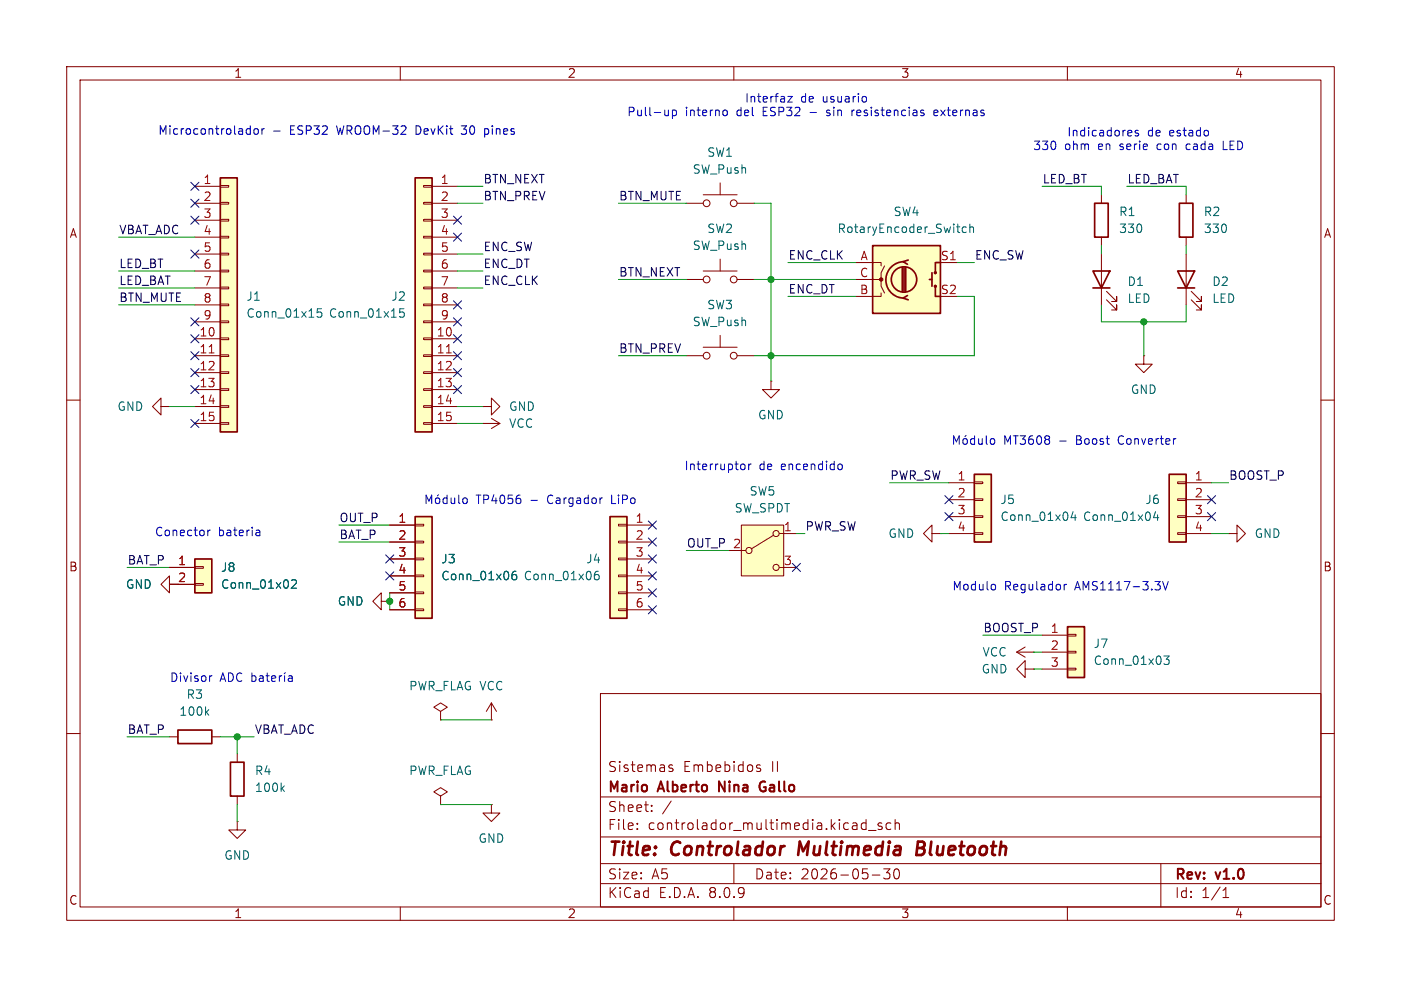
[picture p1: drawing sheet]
<svg xmlns="http://www.w3.org/2000/svg" width="210mm" height="148mm" viewBox="0 0 210 148" stroke-linecap="round" stroke-linejoin="round" font-family="sans-serif">
<g fill="none" stroke="#840000" stroke-width=".15">
<path d="M10 10h190v128h-190zM12 12h186v124h-186zM60 10v2M110 10v2M160 10v2M10 60h2M72.4 61h1.3v-1.3l1.2 1.3-1.2 1.2v-1.2M72.4 61h.1M72.4 63.5h.1M72.4 63.5h2.5M73.7 62.7l1.2 .8M74.9 63.5l-1.2 .8"/>
<path d="M198 60h2M10 110h2M90 104h108v32h-108zM90 119.5h108M100.3 115v.1l.5 .2 .1 .1-.2 .3-.4-.1M100.8 114.8l-.3-.1-.2 .2M113.5 115.1l.5 .2v.2l-.2 .2-.4-.1M113.5 114.8h.5M198 110h2M35.6 123.2v1.3h1.2l-1.2 1.2-1.3-1.2h1.3M35.6 123.2h.1M60 136v2"/>
<path d="M90 132.5h108M90 129.5h108M90 125.5h108M95.5 124.2v.2M95.5 123.5v.1M97.7 121.5v.2M97.7 120.8v.1M100.6 120.1l-1.3 1.9M110 136v2M110 129.5v3M129.2 124.3h.6M129.2 123.5h.6"/>
<path d="M129.8 122.9v1.5M130.2 124.5h1.1M130.8 131.2h1.1M132.2 123.5l-.4-.1-.2 .2 .1 .2 .5 .2v.3h-.6M132.5 130.3h.9l-.5 .6a.41 .41 0 0 1 .5 .2v.4l-.1 .2-.6 .1-.2-.2M133.5 123.5l-.4-.1-.3 .3v.4l.2 .2h.5M134.1 130.4l.4-.1a.94 .94 0 0 1 0 1.5h-.2a.91 .91 0 0 1-.2-1.4zM134.2 123.5a.37 .37 0 0 1 .6 .1v.8M134.2 122.9v1.5M160 136v2M174 129.5v6.5M183.3 134.6h.9"/>
<path d="M183.3 133.5l.5-.4v1.5"/>
</g>
<path d="M119.9 126.2l-.3 2M137.5 127.2h.7M138.2 127.2l.2 .1M138.3 126.2h-.7l-.2 2 .9-.1M138.4 127.1l-.2 .1" fill="none" stroke="#840000" stroke-width=".4"/>
<path d="M107.8 118.7v-1.5l.8 1.5M114.5 118h.3M114.6 117.2a.75 .75 0 0 0-.8 .7 .75 .75 0 0 0 .7 .8l.2-.1" fill="none" stroke="#840000" stroke-width=".3"/>
<path d="M175.3 71.1h2.5v10.2h-2.5z" fill="#ffffc2"/>
<g fill="none" stroke="#840000" stroke-width=".15">
<path d="M165.1 38.1v7.6M165.9 45l1.5 1.5v-.8v.8h-.8M165.9 43.7l1.5 1.5v-.7v.7h-.8M171.4 53.3v1.3h1.3l-1.3 1.3-1.2-1.3h1.2M171.4 53.3h.1M176.5 79.9h1.3v.2h-1.3zM176.5 77.3h1.3v.3h-1.3zM176.5 74.8h1.3v.3h-1.3zM176.5 72.3h1.3v.2h-1.3zM177.8 72.4h3.8M177.8 74.9h3.8M177.8 77.5h3.8"/>
<path d="M177.8 80h3.8M184.1 80h1.3v-1.3l1.3 1.3-1.3 1.3v-1.3M184.1 80h.1"/>
</g>
<path d="M163.8 40.6h2.6l-1.3 2.6zM163.8 43.2h2.6M175.3 71.1h2.5v10.2h-2.5z" fill="none" stroke="#840000" stroke-width=".25"/>
<path d="M173.2 76.7l-.3 .9h.8M173.5 77.2v.8" fill="none" stroke="#006464" stroke-width=".15"/>
<path d="M91.4 77.5h2.6v15.2h-2.6z" fill="#ffffc2"/>
<path d="M92.7 78.6h1.3v.3h-1.3zM94 78.7h3.8M92.7 91.3h1.3v.3h-1.3zM92.7 88.8h1.3v.2h-1.3zM92.7 86.2h1.3v.3h-1.3zM92.7 83.7h1.3v.2h-1.3zM92.7 81.2h1.3v.2h-1.3zM94 81.3h3.8M94 83.8h3.8M94 86.4h3.8M94 88.9h3.8M94 91.4h3.8" fill="none" stroke="#840000" stroke-width=".15"/>
<path d="M91.4 77.5h2.6v15.2h-2.6z" fill="none" stroke="#840000" stroke-width=".25"/>
<path d="M89.7 85.7a.5 .5 0 0 0-.6 .5v.5l.1 .2h.4l.2-.1v-.4l-.1-.2h-.4l-.2 .2" fill="none" stroke="#006464" stroke-width=".15"/>
<path d="M62.2 77.5h2.6v15.2h-2.6z" fill="#ffffc2"/>
<g fill="none" stroke="#840000" stroke-width=".15">
<path d="M107.9 38.9v1.7M102.9 41.9h2.5M105.4 40.6h5.1M110.5 41.9h2.5M58.4 78.7h3.8M62.2 78.6h1.3v.3h-1.3zM57.1 90.2v-1.3l-1.2 1.3 1.2 1.2v-1.2h1.3M58.4 90.2h.1M58.4 81.3h3.8M58.4 83.8h3.8M58.4 86.4h3.8M58.4 88.9h3.8"/>
<path d="M58.4 91.4h3.8M62.2 91.3h1.3v.3h-1.3zM62.2 88.8h1.3v.2h-1.3zM62.2 86.2h1.3v.3h-1.3zM62.2 83.7h1.3v.2h-1.3zM62.2 81.2h1.3v.2h-1.3zM25.4 110.5h1.3M31.7 110.5h1.3"/>
<circle cx="105.9" cy="41.9" r=".51"/>
<circle cx="110" cy="41.9" r=".51"/>
</g>
<path d="M62.2 77.5h2.6v15.2h-2.6zM26.7 109.5h5v2h-5z" fill="none" stroke="#840000" stroke-width=".25"/>
<path d="M77.3 85.7a.5 .5 0 0 0-.6 .5v.5l.2 .2h.3l.2-.1 .1-.4-.2-.2h-.3l-.3 .2M30.9 106.8l.4 .5M31.3 106.4l-.5 .5" fill="none" stroke="#006464" stroke-width=".15"/>
<path d="M130.8 36.8h10.2v10.2h-10.2z" fill="#ffffc2"/>
<g fill="none" stroke="#840000" stroke-width=".25">
<path d="M130.8 36.8h10.2v10.2h-10.2zM135.5 39.2a2.73 2.73 0 0 0-2.7 2.8 2.73 2.73 0 0 0 2.7 2.7M136.1 39l-.7 .2 .6 .4M141 39.4h-.8v1.5M135.3 40.1v3.6M135.5 40.1v3.6M135.8 40.1v3.6M136 44.3l-.6 .4 .7 .3M139.3 41.9h.4M139.7 40.9v2M140.2 42.9v1.6h.8M34.5 114.3h2.1v5.1h-2.1z"/>
<circle cx="135.5" cy="41.9" r="1.9"/>
<circle cx="140.2" cy="42.9" r=".13"/>
<circle cx="140.2" cy="40.9" r=".13"/>
</g>
<circle cx="132.1" cy="41.9" r=".25" fill="#840000" stroke="#840000" stroke-width=".15"/>
<g fill="none" stroke="#840000" stroke-width=".15">
<path d="M128.3 39.4h3.8v.5M132.6 39.9l-.5 1v1h-.5M141 39.4h2.5M128.3 41.9h3.8v1l.5 1M132.1 43.9v.6h-3.8M24.1 61v-1.3l-1.2 1.3 1.2 1.2v-1.2h1.3M25.4 61h.1M35.6 113v1.3M35.6 119.4v1.3M66 119.4l1.1-.7-1.1-.6-1 .6 1 .7v1.3M66 106.7l1.1-.7-1.1-.6-1 .6 1 .7v1.3M66 108h.1"/>
<path d="M73.7 108h.1M73.7 105.4l-.8 1.3M73.7 105.4v2.6M73.7 105.4l.7 1.3M66 120.7h.1M73.7 120.7v1.2h1.2l-1.2 1.3-1.3-1.3h1.3M73.7 120.7h.1"/>
</g>
<path d="M144.8 34.1l-.3-.1-.3 .3v.3l.2 .2h.4M145.4 34.1l.2-.1 .3 .1v.8M145.4 33.6v1.3M42.3 118.2l.3 .5M42.6 117.8l-.5 .5" fill="none" stroke="#006464" stroke-width=".15"/>
<path d="M111.1 78.7h6.4v7.7h-6.4z" fill="#ffffc2"/>
<g fill="none" stroke="#840000" stroke-width=".15">
<path d="M111.1 78.7h6.4v7.7h-6.4zM25.4 87.6v-1.2l-1.3 1.2 1.3 1.3v-1.3h1.3M109.2 82.6h2.6M116 80.3l-3.4 2M116.8 80h2.6M116.8 85.1h2.6"/>
<circle cx="112.3" cy="82.6" r=".46"/>
<circle cx="116.3" cy="80" r=".46"/>
<circle cx="116.3" cy="85.1" r=".46"/>
</g>
<path d="M29.2 83.8h2.5v5.1h-2.5z" fill="#ffffc2"/>
<g fill="none" stroke="#840000" stroke-width=".15">
<path d="M102.9 30.5h2.5M105.4 29.2h5.1M107.9 27.4v1.8M110.5 30.5h2.5M165.1 29.2v1.3M165.1 35.6v1.2M102.9 53.3h2.5M105.4 52.1h5.1M107.9 50.3v1.8M110.5 53.3h2.5M115.6 57.2v1.2h1.2l-1.2 1.3-1.3-1.3h1.3M115.6 57.2h.1"/>
<path d="M25.4 85.1h3.8M25.4 87.6h3.8M29.2 87.5h1.3v.3h-1.3zM29.2 85h1.3v.2h-1.3zM139.7 80v-1.3l-1.3 1.3 1.3 1.3v-1.3h1.3M141 80h.1"/>
<circle cx="105.9" cy="30.5" r=".51"/>
<circle cx="110" cy="30.5" r=".51"/>
<circle cx="105.9" cy="53.3" r=".51"/>
<circle cx="110" cy="53.3" r=".51"/>
</g>
<path d="M164.1 30.5h2v5.1h-2zM29.2 83.8h2.5v5.1h-2.5z" fill="none" stroke="#840000" stroke-width=".25"/>
<path d="M43.7 87.1l.5-.2 .2 .2v.2l-.7 .9h.7" fill="none" stroke="#006464" stroke-width=".15"/>
<path d="M160 94h2.6v7.6h-2.6z" fill="#ffffc2"/>
<path d="M152.4 97.8h2.5M152.4 97.8l1.3 .8M153.7 97l-1.3 .8M154.9 97.8h.1M156.2 95.3h3.8M156.2 97.8h3.8M160 97.7h1.3v.2h-1.3zM160 95.1h1.3v.3h-1.3zM153.7 100.3v-1.2l-1.3 1.2 1.3 1.3v-1.3h1.2M154.9 100.3h.1M156.2 100.3h3.8M160 100.2h1.3v.3h-1.3z" fill="none" stroke="#840000" stroke-width=".15"/>
<path d="M160 94h2.6v7.6h-2.6z" fill="none" stroke="#840000" stroke-width=".25"/>
<path d="M174.5 98.4h.7l-.4 .5 .4 .1v.5l-.2 .1h-.4l-.1-.1" fill="none" stroke="#006464" stroke-width=".15"/>
<path d="M146 71.1h2.6v10.2h-2.6z" fill="#ffffc2"/>
<path d="M142.2 72.4h3.8M142.2 74.9h3.8M142.2 77.5h3.8M146 79.9h1.3v.2h-1.3zM146 77.3h1.3v.3h-1.3zM146 74.8h1.3v.3h-1.3zM146 72.3h1.3v.2h-1.3zM142.2 80h3.8" fill="none" stroke="#840000" stroke-width=".15"/>
<path d="M146 71.1h2.6v10.2h-2.6z" fill="none" stroke="#840000" stroke-width=".25"/>
<path d="M160.9 76.7l-.3 .9h.7M161.2 77.2v.8" fill="none" stroke="#006464" stroke-width=".15"/>
<path d="M33 26.7h2.6v38.1h-2.6z" fill="#ffffc2"/>
<g fill="none" stroke="#840000" stroke-width=".15">
<path d="M29.2 27.9h3.8M29.2 30.5h3.8M29.2 33h3.8M29.2 35.6h3.8M29.2 38.1h3.8M33 38h1.3v.2h-1.3zM33 35.4h1.3v.3h-1.3zM33 32.9h1.3v.2h-1.3zM33 30.4h1.3v.2h-1.3zM33 27.8h1.3v.3h-1.3zM29.2 50.8h3.8M29.2 53.3h3.8"/>
<path d="M29.2 55.9h3.8M29.2 58.4h3.8M29.2 40.6h3.8M29.2 43.2h3.8M29.2 45.7h3.8M29.2 48.3h3.8M33 58.3h1.3v.2h-1.3zM33 55.8h1.3v.2h-1.3zM33 53.2h1.3v.3h-1.3zM33 50.7h1.3v.2h-1.3zM33 48.1h1.3v.3h-1.3zM33 45.6h1.3v.2h-1.3z"/>
<path d="M33 43.1h1.3v.2h-1.3zM33 40.5h1.3v.3h-1.3zM29.2 61h3.8M29.2 63.5h3.8M33 63.4h1.3v.2h-1.3zM33 60.8h1.3v.3h-1.3z"/>
</g>
<path d="M33 26.7h2.6v38.1h-2.6z" fill="none" stroke="#840000" stroke-width=".25"/>
<path d="M31.4 52.9h.7" fill="none" stroke="#a90000" stroke-width=".15"/>
<path d="M48.2 46.3h-.6l-.1 .6 .2-.1h.4l.1 .2v.4l-.2 .2-.5-.2" fill="none" stroke="#006464" stroke-width=".15"/>
<path d="M62.2 26.7h2.6v38.1h-2.6z" fill="#ffffc2"/>
<g fill="none" stroke="#840000" stroke-width=".15">
<path d="M63.5 38h1.3v.2h-1.3zM63.5 35.4h1.3v.3h-1.3zM63.5 32.9h1.3v.2h-1.3zM63.5 30.4h1.3v.2h-1.3zM63.5 27.8h1.3v.3h-1.3zM64.8 27.9h3.8M64.8 30.5h3.8M64.8 33h3.8M64.8 35.6h3.8M64.8 38.1h3.8M177.8 29.2v1.3M177.8 35.6v1.2"/>
<path d="M177.8 38.1v7.6M63.5 58.3h1.3v.2h-1.3zM63.5 55.8h1.3v.2h-1.3zM63.5 53.2h1.3v.3h-1.3zM63.5 50.7h1.3v.2h-1.3zM63.5 48.1h1.3v.3h-1.3zM63.5 45.6h1.3v.2h-1.3zM63.5 43.1h1.3v.2h-1.3zM63.5 40.5h1.3v.3h-1.3zM64.8 50.8h3.8M64.8 53.3h3.8M64.8 55.9h3.8"/>
<path d="M64.8 58.4h3.8M64.8 40.6h3.8M64.8 43.2h3.8M64.8 45.7h3.8M64.8 48.3h3.8M178.6 45l1.5 1.5v-.8v.8h-.8M178.6 43.7l1.5 1.5v-.7v.7h-.8M58.4 78.7h3.8M63.5 63.4h1.3v.2h-1.3zM63.5 60.8h1.3v.3h-1.3zM64.8 61h3.8M64.8 63.5h3.8"/>
<path d="M25.4 85.1h3.8M25.4 87.6h3.8M58.4 90.2h.1M58.4 81.3h3.8M58.4 83.8h3.8M58.4 86.4h3.8M58.4 88.9h3.8M58.4 91.4h3.8"/>
</g>
<path d="M62.2 26.7h2.6v38.1h-2.6zM176.8 30.5h2v5.1h-2zM176.5 40.6h2.6l-1.3 2.6zM176.5 43.2h2.6" fill="none" stroke="#840000" stroke-width=".25"/>
<path d="M66.9 52.9h.7" fill="none" stroke="#a90000" stroke-width=".15"/>
<path d="M60.5 46.3h-.6v.6l.2-.1h.4l.1 .2-.1 .4-.1 .2-.5-.2M43.7 87.1l.5-.2 .2 .2v.2l-.7 .9h.7M77.3 85.7a.5 .5 0 0 0-.6 .5v.5l.2 .2h.3l.2-.1 .1-.4-.2-.2h-.3l-.3 .2" fill="none" stroke="#006464" stroke-width=".15"/>
<g fill="none" stroke="#0000c2" stroke-width=".15">
<path d="M100.2 16.5v.9M100.2 17.2l-.4 .2M100.8 16.6l.4-.1 .2 .2v.4l-.1 .2h-.5M100.8 16.5v1.3M108.6 16.5l.3 .1 .1 .1v.5l-.4 .2M118.1 14.5h.7l-.7 .8h.7M123.9 17.3l.1 .1M124.1 16.5l-.2 .2 .2 .2M127.7 16.5v.9M128.1 16.5l-.3 .1-.1 .1M129.8 14.5l.1 .2v.4l-.1 .1M138.4 16.9l.1 .2-.1 .3"/>
<path d="M138.4 16.5l.1 .1M140.5 16.6l-.3-.1-.2 .2v.6h.5M140.6 16.8l-.6 .1M169.5 19.5l.2 .3-.6 .2M170.6 19.6l-.3-.1-.2 .2 .1 .2 .4 .1v.3h-.5M169.6 20.3l-.1 .1M178 21.6l-.2 .2v.4l.2 .2M183.4 21.2v1.2h.6M31.2 79.5v.8M31.5 79.5l-.2 .1-.1 .1M38.5 79.5l.4 .1 .1 .7M39 79.8l-.5 .1"/>
<path d="M63.9 75.5v-1.3l.4 1 .4-1v1.3M65.3 74.8l.2-.1 .4 .1v.5l-.1 .2h-.3l-.2-.1zM65.7 74.2l-.1 .2M67 74.7h-.3l-.3 .2v.4l.1 .2h.5M67 74.2v1.3M67.6 74.7l.1 .8h.3l.2-.1M68.2 74.7v.8M68.8 74.2v1.1l.1 .2M69.4 74.8l.2-.1 .4 .1v.5l-.1 .2h-.3l-.2-.1zM111.3 69.6h.3l.1 .2-.1 .5-.3 .1M112.2 69.6v.8M112.6 69.6h-.3l-.1 .2"/>
<path d="M125.8 69.6h.3l.2 .2-.1 .5-.4 .1M142.9 66.6v-1.2l.5 .9 .4-.9v1.2M144.4 65.9l.2-.1 .3 .1 .1 .5-.1 .2h-.3l-.2-.1zM144.8 65.3l-.2 .2M146.1 65.8h-.4l-.2 .2v.4l.1 .2h.5M146.1 65.4v1.2M146.7 65.8l.1 .8h.3l.1-.1M147.2 65.8v.8M147.8 65.4v1l.2 .2M148.5 65.9l.2-.1 .3 .1 .1 .5-.1 .2h-.3l-.2-.1zM39 80.3h-.5M149 87.6l.2 .3v.3l-.2 .3"/>
<path d="M159.5 87.6v.9M159.9 87.6l-.3 .1-.1 .2M173.1 87.2h.8l-.4 .5M173.9 87.8v.5M174.3 87.2l.4 1.3 .4-1.3M31.4 101.3v.9M31.8 101.3l-.3 .1-.1 .2M33 102.2l.4-1.3 .4 1.3M33.1 101.8h.6M34.3 100.9a.64 .64 0 0 1 .7 .6 .64 .64 0 0 1-.7 .7zM36.2 101a.51 .51 0 0 0-.6 0 .51 .51 0 0 0-.1 .6 .48 .48 0 0 0 .2 .5 .48 .48 0 0 0 .5 0M37.8 101.4l.3-.1 .3 .3v.3l-.2 .2h-.4"/>
<path d="M37.8 100.9v1.3M38.9 101.4h.5l.1 .8M39.5 101.6l-.5 .1a.25 .25 0 0 0-.2 .2 .25 .25 0 0 0 .2 .3l.5-.1M39.9 101.3h.5M40.1 100.9v1.1l.3 .2M40.7 101.8l.6-.2v-.2l-.4-.1-.2 .2 .1 .6h.5M41.9 101.3v.9M42.2 101.3l-.2 .1-.1 .2M42.7 101.3v.9M42.8 100.9l-.2 .1M43.3 101.4h.4l.1 .8M43.8 101.6l-.4 .1a.25 .25 0 0 0-.2 .2 .25 .25 0 0 0 .2 .3l.4-.1"/>
</g>
<g fill="none" stroke="#0000c2" stroke-width=".16">
<path d="M37.4 19.3l.1 .1M37.5 18.9v1.2M38.2 19.4l.3-.1 .2 .2v.4l-.2 .2h-.3l-.1-.2v-.4zM39.3 19.3v.8M39.6 19.3l-.2 .1-.1 .1M41 19.7h1M62.7 18.9h-.3v1.2h.3M69.1 18.9h.8M72.6 19.4h.5M72.6 19.3v1.3M37.5 20.1h-.1M69.1 20l.2 .1h.4"/>
<path d="M72.6 20.1h.5"/>
</g>
<g fill="none" stroke="#009600" stroke-width=".15">
<path d="M17.8 35.6h11.4M68.6 27.9h3.8M68.6 30.5h3.8M68.6 38.1h3.8M92.7 30.5h10.2M113 30.5h2.6v26.7M118.1 39.4h10.2M143.5 39.4h2.5M156.2 27.9h8.9v1.3M165.1 36.8v1.3M168.9 27.9h8.9v1.3M177.8 36.8v1.3"/>
<path d="M17.8 43.2h11.4M17.8 40.6h11.4M17.8 45.7h11.4M68.6 43.2h3.8M68.6 40.6h3.8M92.7 41.9h10.2M92.7 53.3h10.2M113 41.9h15.3M118.1 44.5h10.2M143.5 44.5h2.5v8.8h-33M165.1 45.7v2.6h12.7v-2.6M171.4 48.3v5"/>
<path d="M25.4 61h3.8M50.8 78.7h7.6M68.6 61h3.8M68.6 63.5h3.8M133.3 72.4h8.9M181.6 72.4h2.5M19 85.1h6.4M25.4 87.6h1.3M50.8 81.3h7.6M58.4 88.9v2.5M102.9 82.6h6.3M119.4 80h1.2"/>
<path d="M141 80h1.2M147.3 95.3h8.9M154.9 97.8h1.3M181.6 80h2.5M19 110.5h6.4M33 110.5h5.1M35.6 110.5v2.5M66 108h7.7M154.9 100.3h1.3M35.6 120.7v2.5M66 120.7h7.7"/>
</g>
<g fill="none" stroke="#000084" stroke-width=".15">
<path d="M28.6 32.4l1.2 1.2M28.6 37.5l1.2 1.2M28.6 27.3l1.2 1.2M28.6 29.9l1.2 1.2M29.8 32.4l-1.2 1.2M29.8 37.5l-1.2 1.2M29.8 27.3l-1.2 1.2M29.8 29.9l-1.2 1.2M68 32.4l1.2 1.2M68 35l1.2 1.2M69.2 32.4l-1.2 1.2M69.2 35l-1.2 1.2"/>
<path d="M28.6 55.3l1.2 1.2M28.6 52.7l1.2 1.2M28.6 50.2l1.2 1.2M28.6 47.7l1.2 1.2M28.6 57.8l1.2 1.2M29.8 55.3l-1.2 1.2M29.8 52.7l-1.2 1.2M29.8 50.2l-1.2 1.2M29.8 47.7l-1.2 1.2M29.8 57.8l-1.2 1.2M68 50.2l1.2 1.2M68 47.7l1.2 1.2"/>
<path d="M68 45.1l1.2 1.2M68 57.8l1.2 1.2M68 52.7l1.2 1.2M68 55.3l1.2 1.2M69.2 50.2l-1.2 1.2M69.2 47.7l-1.2 1.2M69.2 45.1l-1.2 1.2M69.2 57.8l-1.2 1.2M69.2 52.7l-1.2 1.2M69.2 55.3l-1.2 1.2M28.6 62.9l1.2 1.2M29.8 62.9l-1.2 1.2"/>
<path d="M97.2 78.1l1.2 1.2M98.4 78.1l-1.2 1.2M141.6 76.9l1.2 1.2M141.6 74.3l1.2 1.2M142.8 76.9l-1.2 1.2M142.8 74.3l-1.2 1.2M181 76.9l1.2 1.2M181 74.3l1.2 1.2M182.2 76.9l-1.2 1.2M182.2 74.3l-1.2 1.2M57.8 83.2l1.2 1.2M57.8 85.8l1.2 1.2"/>
<path d="M59 83.2l-1.2 1.2M59 85.8l-1.2 1.2M97.2 85.8l1.2 1.2M97.2 83.2l1.2 1.2M97.2 88.3l1.2 1.2M97.2 90.8l1.2 1.2M97.2 80.7l1.2 1.2M98.4 85.8l-1.2 1.2M98.4 83.2l-1.2 1.2M98.4 88.3l-1.2 1.2M98.4 90.8l-1.2 1.2M98.4 80.7l-1.2 1.2"/>
<path d="M118.8 84.5l1.2 1.2M120 84.5l-1.2 1.2"/>
</g>
<g fill="#009600" stroke="#009600" stroke-width=".15">
<circle cx="171.4" cy="48.3" r=".46"/>
<circle cx="58.4" cy="90.2" r=".46"/>
<circle cx="35.6" cy="110.5" r=".46"/>
<circle cx="115.6" cy="53.3" r=".46"/>
<circle cx="115.6" cy="41.9" r=".46"/>
</g>
<g font-size="2.8" fill="#840000">
<text x="91" y="128.9">Title:</text>
<text x="100.7" y="128.9">Controlador</text>
<text x="120.5" y="128.9">Multimedia</text>
<text x="139" y="128.9">Bluetooth</text>
</g>
<g font-size="2.1" fill="#840000">
<text x="91" y="119.2">Mario</text>
<text x="91" y="116">Sistemas</text>
<text x="98.8" y="119.2">Alberto</text>
<text x="102.4" y="116">Embebidos</text>
<text x="108.4" y="119.2">Nina</text>
<text x="115.2" y="119.2">Gallo</text>
<text x="115.7" y="116">II</text>
<text x="91" y="124.7">File:</text>
<text x="91" y="122">Sheet:</text>
<text x="97.1" y="124.7">controlador_multimedia.kicad_sch</text>
<text x="91" y="134.9">KiCad</text>
<text x="91" y="132.1">Size:</text>
<text x="97.7" y="132.1">A5</text>
<text x="98.7" y="134.9">E.D.A.</text>
<text x="106.3" y="134.9">8.0.9</text>
<text x="113" y="132.1">Date:</text>
<text x="120" y="132.1">2026-05-30</text>
<text x="176" y="132.3">Rev:</text>
<text x="176" y="134.9">Id:</text>
<text x="180.1" y="134.9">1/1</text>
<text x="182.4" y="132.3">v1.0</text>
</g>
<g font-size="1.8" fill="#840000">
<text x="35" y="11.9">1</text>
<text x="85" y="11.9">2</text>
<text x="135" y="11.9">3</text>
<text x="185" y="11.9">4</text>
<text x="10.3" y="35.9">A</text>
<text x="198.4" y="35.9">A</text>
<text x="10.3" y="85.9">B</text>
<text x="198.3" y="85.9">B</text>
<text x="10.3" y="135.9">C</text>
<text x="35" y="137.9">1</text>
<text x="85" y="137.9">2</text>
<text x="135" y="137.9">3</text>
<text x="185" y="137.9">4</text>
<text x="198.3" y="135.9">C</text>
</g>
<g font-size="1.8" fill="#0000c2">
<text x="93.9" y="17.6">Pull-up</text>
<text x="102.7" y="17.6">interno</text>
<text x="110.5" y="17.6">del</text>
<text x="111.6" y="15.6">Interfaz</text>
<text x="114.6" y="17.6">ESP32</text>
<text x="120" y="15.6">de</text>
<text x="121.8" y="17.6">-</text>
<text x="123.4" y="15.6">usuario</text>
<text x="124.6" y="17.6">sin</text>
<text x="128.5" y="17.6">resistencias</text>
<text x="141.1" y="17.6">externas</text>
<text x="23.6" y="20.4">Microcontrolador</text>
<text x="43.6" y="20.4">ESP32</text>
<text x="50.8" y="20.4">WROOM-32</text>
<text x="62.8" y="20.4">DevKit</text>
<text x="70" y="20.4">30</text>
<text x="73.6" y="20.4">pines</text>
<text x="154.8" y="22.7">330</text>
<text x="159.6" y="22.7">ohm</text>
<text x="159.9" y="20.7">Indicadores</text>
<text x="164.7" y="22.7">en</text>
<text x="168.1" y="22.7">serie</text>
<text x="172" y="20.7">de</text>
<text x="173.9" y="22.7">con</text>
<text x="175.4" y="20.7">estado</text>
<text x="178.5" y="22.7">cada</text>
<text x="184.2" y="22.7">LED</text>
<text x="102.5" y="70.7">Interruptor</text>
<text x="113.8" y="70.7">de</text>
<text x="117.2" y="70.7">encendido</text>
<text x="150.4" y="66.9">MT3608</text>
<text x="158.8" y="66.9">-</text>
<text x="161.6" y="66.9">Boost</text>
<text x="168.1" y="66.9">Converter</text>
<text x="71.3" y="75.8">TP4056</text>
<text x="79.6" y="75.8">-</text>
<text x="82.3" y="75.8">Cargador</text>
<text x="92.1" y="75.8">LiPo</text>
<text x="23.1" y="80.6">Conector</text>
<text x="32.7" y="80.6">bateria</text>
<text x="142.7" y="88.8">Modulo</text>
<text x="150.5" y="88.8">Regulador</text>
<text x="161.3" y="88.8">AMS1117-3.3V</text>
<text x="25.4" y="102.5">Divisor</text>
</g>
<g font-size="1.8" fill="#006464">
<text x="105.9" y="23.7">SW1</text>
<text x="103.7" y="26.3">SW_Push</text>
<text x="105.9" y="35.2">SW2</text>
<text x="125.4" y="35.2">RotaryEncoder_Switch</text>
<text x="133.9" y="32.6">SW4</text>
<text x="167.6" y="32.6">R1</text>
<text x="167.6" y="35.2">330</text>
<text x="180.3" y="32.6">R2</text>
<text x="180.3" y="35.2">330</text>
<text x="103.7" y="37.7">SW_Push</text>
<text x="36.8" y="45.3">J1</text>
<text x="36.8" y="47.9">Conn_01x15</text>
<text x="49.2" y="47.9">Conn_01x15</text>
<text x="58.6" y="45.3">J2</text>
<text x="105.9" y="46.6">SW3</text>
<text x="168.9" y="43.1">D1</text>
<text x="168.9" y="45.6">LED</text>
<text x="181.6" y="43.1">D2</text>
<text x="181.6" y="45.6">LED</text>
<text x="103.7" y="49.1">SW_Push</text>
<text x="169.4" y="59.3">GND</text>
<text x="17.5" y="61.8">GND</text>
<text x="76.2" y="61.8">GND</text>
<text x="76.2" y="64.4">VCC</text>
<text x="113.5" y="63.1">GND</text>
<text x="110" y="77.1">SW_SPDT</text>
<text x="112.3" y="74.5">SW5</text>
<text x="149.9" y="75.8">J5</text>
<text x="171.6" y="75.8">J6</text>
<text x="133.1" y="80.9">GND</text>
<text x="149.9" y="78.3">Conn_01x04</text>
<text x="162.2" y="78.3">Conn_01x04</text>
<text x="188" y="80.9">GND</text>
<text x="18.8" y="88.5">GND</text>
<text x="33" y="86">J8</text>
<text x="33" y="88.5">Conn_01x02</text>
<text x="66" y="84.7">J3</text>
<text x="66" y="87.2">Conn_01x06</text>
<text x="78.4" y="87.2">Conn_01x06</text>
<text x="87.8" y="84.7">J4</text>
<text x="50.5" y="91">GND</text>
<text x="147" y="101.2">GND</text>
<text x="147.2" y="98.7">VCC</text>
<text x="163.8" y="97.4">J7</text>
<text x="163.8" y="99.9">Conn_01x03</text>
<text x="26.8" y="107.5">100k</text>
<text x="27.9" y="105">R3</text>
<text x="61.2" y="103.7">PWR_FLAG VCC</text>
<text x="38.1" y="116.4">R4</text>
<text x="38.1" y="119">100k</text>
<text x="61.2" y="116.4">PWR_FLAG</text>
<text x="33.5" y="129.1">GND</text>
<text x="71.6" y="126.6">GND</text>
</g>
<g font-size="1.8" fill="#a90000">
<text x="30.4" y="27.7">1</text>
<text x="66" y="27.7">1</text>
<text x="30.4" y="30.2">2</text>
<text x="30.4" y="32.8">3</text>
<text x="30.4" y="35.3">4</text>
<text x="66" y="30.2">2</text>
<text x="66" y="32.8">3</text>
<text x="66" y="35.3">4</text>
<text x="30.4" y="37.8">5</text>
<text x="30.4" y="40.4">6</text>
<text x="66" y="37.8">5</text>
<text x="66" y="40.4">6</text>
<text x="128.8" y="41.7">C</text>
<text x="128.9" y="39.1">A</text>
<text x="140.9" y="39.1">S1</text>
<text x="30.4" y="42.9">7</text>
<text x="30.4" y="45.5">8</text>
<text x="66" y="42.9">7</text>
<text x="66" y="45.5">8</text>
<text x="128.8" y="44.2">B</text>
<text x="140.9" y="44.2">S2</text>
<text x="29.8" y="50.5">10</text>
<text x="29.8" y="53.1">11</text>
<text x="30.4" y="48">9</text>
<text x="65.4" y="50.5">10</text>
<text x="65.4" y="53.1">11</text>
<text x="66" y="48">9</text>
<text x="29.8" y="55.6">12</text>
<text x="29.8" y="58.2">13</text>
<text x="65.4" y="55.6">12</text>
<text x="65.4" y="58.2">13</text>
<text x="29.8" y="60.7">14</text>
<text x="29.8" y="63.2">15</text>
<text x="65.4" y="60.7">14</text>
<text x="65.4" y="63.2">15</text>
<text x="143.4" y="72.1">1</text>
<text x="143.4" y="74.7">2</text>
<text x="143.4" y="77.2">3</text>
<text x="179" y="72.1">1</text>
<text x="179" y="74.7">2</text>
<text x="179" y="77.2">3</text>
<text x="59.6" y="78.5">1</text>
<text x="59.6" y="81">2</text>
<text x="59.6" y="83.6">3</text>
<text x="95.2" y="78.5">1</text>
<text x="95.2" y="81">2</text>
<text x="95.2" y="83.6">3</text>
<text x="117.4" y="79.8">1</text>
<text x="143.4" y="79.8">4</text>
<text x="179" y="79.8">4</text>
<text x="26.6" y="84.8">1</text>
<text x="26.6" y="87.4">2</text>
<text x="59.6" y="86.1">4</text>
<text x="59.6" y="88.6">5</text>
<text x="95.2" y="86.1">4</text>
<text x="95.2" y="88.6">5</text>
<text x="117.4" y="84.8">3</text>
<text x="59.6" y="91.2">6</text>
<text x="95.2" y="91.2">6</text>
<text x="157.4" y="95">1</text>
<text x="157.4" y="97.5">2</text>
<text x="157.4" y="100.1">3</text>
</g>
<g font-size="1.8" fill="#0f0f0f">
<text x="72.4" y="27.6">BTN_NEXT</text>
<text x="156.2" y="27.6">LED_BT</text>
<text x="168.9" y="27.6">LED_BAT</text>
<text x="17.8" y="35.2">VBAT_ADC</text>
<text x="72.4" y="30.1">BTN_PREV</text>
<text x="92.7" y="30.1">BTN_MUTE</text>
<text x="17.8" y="40.3">LED_BT</text>
<text x="72.4" y="40.3">ENC_DT</text>
<text x="72.4" y="37.8">ENC_SW</text>
<text x="92.7" y="41.6">BTN_NEXT</text>
<text x="118.1" y="39">ENC_CLK</text>
<text x="146" y="39">ENC_SW</text>
<text x="17.8" y="45.4">BTN_MUTE</text>
<text x="17.8" y="42.8">LED_BAT</text>
<text x="72.4" y="42.8">ENC_CLK</text>
<text x="118.1" y="44.1">ENC_DT</text>
<text x="92.7" y="53">BTN_PREV</text>
<text x="133.3" y="72">PWR_SW</text>
<text x="184.1" y="72">BOOST_P</text>
<text x="50.8" y="80.9">BAT_P</text>
<text x="50.8" y="78.4">OUT_P</text>
<text x="102.9" y="82.2">OUT_P 2</text>
<text x="120.6" y="79.7">PWR_SW</text>
<text x="19" y="84.7">BAT_P</text>
<text x="147.3" y="94.9">BOOST_P</text>
<text x="19" y="110.1">BAT_P</text>
<text x="38.1" y="110.1">VBAT_ADC</text>
</g>
</svg>
